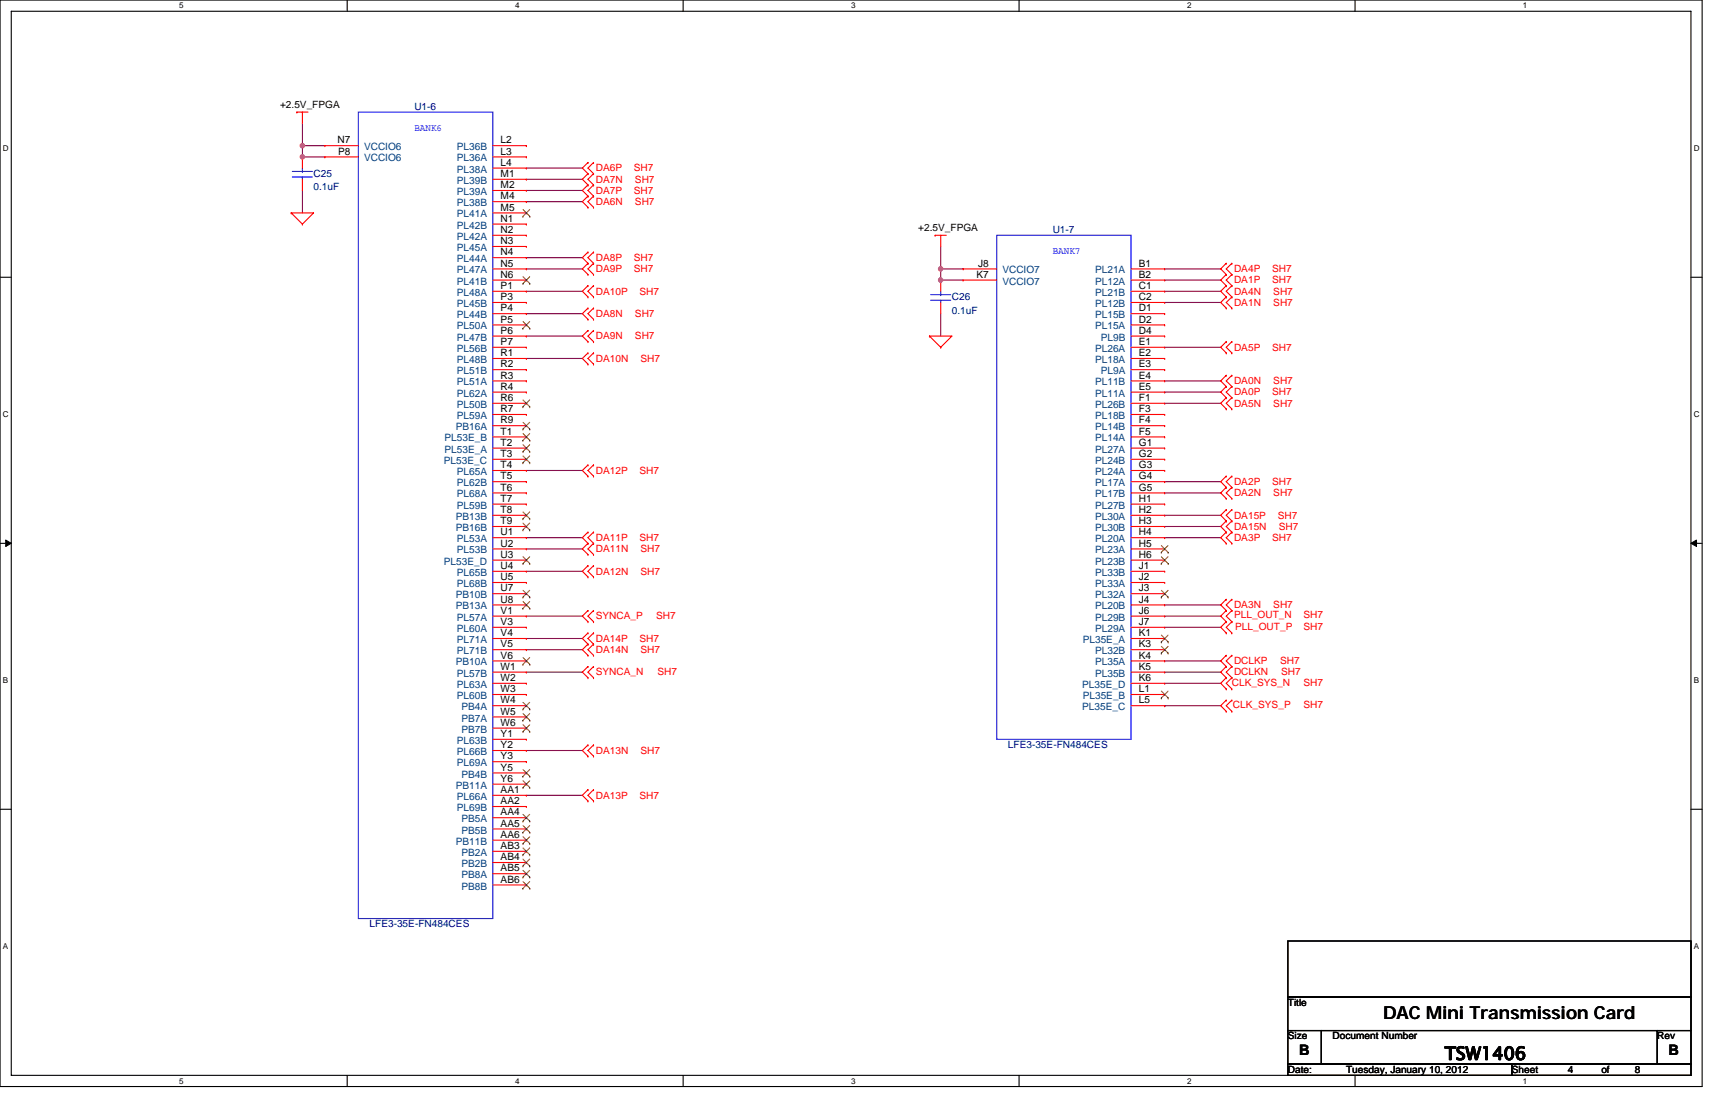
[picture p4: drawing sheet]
<svg xmlns="http://www.w3.org/2000/svg" width="432mm" height="279mm" viewBox="0 0 432 279" stroke-linecap="round" stroke-linejoin="round" font-family="sans-serif">
<path d="M0 0h428.6v273.5h-428.6zM2.8 2.8h422.9v267.9h-422.9z" fill="none" stroke="#000" stroke-width=".28"/>
<g fill="#fff">
<path d="M45.1 .3h1.1v2.3h-1.1z"/>
<path d="M45.1 271h1.1v2.2h-1.1z"/>
</g>
<path d="M87.4 0v2.8M87.4 270.7v2.8" fill="none" stroke="#000" stroke-width=".28"/>
<g fill="#fff">
<path d="M129.7 .3h1.1v2.3h-1.1z"/>
<path d="M129.7 271h1.1v2.2h-1.1z"/>
</g>
<path d="M172 0v2.8M172 270.7v2.8" fill="none" stroke="#000" stroke-width=".28"/>
<g fill="#fff">
<path d="M214.3 .3h1.1v2.3h-1.1z"/>
<path d="M214.3 271h1.1v2.2h-1.1z"/>
</g>
<path d="M256.6 0v2.8M256.6 270.7v2.8" fill="none" stroke="#000" stroke-width=".28"/>
<g fill="#fff">
<path d="M298.9 .3h1.1v2.3h-1.1z"/>
<path d="M298.9 271h1.1v2.2h-1.1z"/>
</g>
<path d="M341.2 0v2.8M341.2 270.7v2.8" fill="none" stroke="#000" stroke-width=".28"/>
<g fill="#fff">
<path d="M383.5 .3h1.1v2.3h-1.1z"/>
<path d="M383.5 271h1.1v2.2h-1.1z"/>
<path d="M.7 36.3h1.5v2.3h-1.5z"/>
<path d="M426.5 36.3h1.4v2.3h-1.4z"/>
<path d="M.7 103.3h1.5v2.2h-1.5z"/>
<path d="M426.5 103.3h1.4v2.2h-1.4z"/>
</g>
<path d="M0 69.8h2.8M425.7 69.8h2.9" fill="none" stroke="#000" stroke-width=".28"/>
<g fill="#fff">
<path d="M.7 170.2h1.4v2.3h-1.4z"/>
<path d="M426.5 170.2h1.3v2.3h-1.3z"/>
</g>
<path d="M0 136.8h2.8M425.7 136.8h2.9" fill="none" stroke="#000" stroke-width=".28"/>
<path d="M1.4 135.9l1.4 .9-1.4 .8zM425.7 136.8l1.4-.9v1.7z" fill="#000" stroke="#000" stroke-width=".25"/>
<g fill="#fff">
<path d="M.7 237.2h1.4v2.2h-1.4z"/>
<path d="M426.4 237.2h1.4v2.2h-1.4z"/>
</g>
<path d="M0 203.7h2.8M425.7 203.7h2.9M324.3 236.9h101.4v14.1h-101.4zM324.3 251h101.4v8.4h-101.4zM324.3 259.4h8.4v8.5h-8.4zM332.7 259.4h84.6v8.5h-84.6zM417.3 259.4h8.4v8.5h-8.4zM324.3 267.9h56.3v2.8h-56.3zM380.6 267.9h45.1v2.8h-45.1z" fill="none" stroke="#000" stroke-width=".28"/>
<g fill="none" stroke="#800040" stroke-width=".28">
<path d="M76.1 36.7v2.8h5.7M76.1 36.7h.1M76.1 31v5.7M76.1 36.7h5.7M76.1 47.9v5.7M132.5 47.9h14.1M132.5 45.1h14.1M132.5 42.3h14.1M132.5 50.8h14.1M132.5 64.9h14.1M132.5 79h14.1M132.5 67.7h14.1"/>
<path d="M132.5 73.3h14.1M236.9 79v5.6M236.9 67.7h.1M236.9 67.7v2.8h5.6M236.9 62v5.7M236.9 67.7h5.6M293.2 70.5h14.1M293.2 76.1h14.1M293.2 73.3h14.1M293.2 67.7h14.1M132.5 90.2h14.1M132.5 84.6h14.1"/>
<path d="M293.2 98.7h14.1M293.2 95.9h14.1M293.2 87.4h14.1M132.5 118.4h14.1M293.2 101.5h14.1M132.5 135.3h14.1M132.5 138.2h14.1M293.2 135.3h14.1M293.2 121.2h14.1M293.2 124.1h14.1M293.2 129.7h14.1M293.2 132.5h14.1"/>
<path d="M132.5 143.8h14.1M132.5 155.1h14.1M293.2 157.9h14.1M293.2 155.1h14.1M293.2 152.3h14.1M132.5 160.7h14.1M132.5 163.5h14.1M132.5 169.2h14.1M293.2 166.4h14.1M293.2 169.2h14.1M293.2 172h14.1M293.2 177.6h.1"/>
<path d="M293.2 177.6h14.1M132.5 188.9h14.1M132.5 200.2h14.1"/>
</g>
<g fill="#f0f" stroke="#f0f" stroke-width=".28">
<circle cx="76.1" cy="36.7" r=".55"/>
<circle cx="236.8" cy="70.5" r=".55"/>
<circle cx="236.8" cy="67.7" r=".55"/>
<circle cx="76.1" cy="39.5" r=".55"/>
</g>
<g fill="none" stroke="#f00" stroke-width=".28">
<path d="M74.7 28.2h.1M74.7 28.2h2.9M76.1 28.2v2.8M76.1 39.5h.1M76.1 39.5v2.8M81.8 36.7h.1M81.8 39.5h.1M81.8 36.7h8.4M81.8 39.5h8.4M124.1 36.7h8.4M124.1 39.5h8.4M132.5 36.7h.1"/>
<path d="M132.5 39.5h.1M73.3 53.6h5.7l-2.9 2.8M73.3 53.6h.1M73.3 53.6l2.8 2.8M76.1 56.4h.1M76.1 45.1v2.8M124.1 59.2h8.4M124.1 42.3h8.4M124.1 45.1h8.4M124.1 47.9h8.4M124.1 50.8h8.4M124.1 53.6h8.4"/>
<path d="M124.1 56.4h8.4M132.5 42.3h.1M132.5 45.1h.1M132.5 47.9h.1M132.5 50.8h.1M132.5 53.6h.1M132.5 56.4h.1M132.5 59.2h.1M148 46.5h.1M148 49.4h.1M148 43.7h.1M148 40.9h.1"/>
<path d="M148 52.2h.1M148 46.5l-1.4 1.4 1.4 1.5M148 43.7l-1.4 1.4 1.4 1.4M148 40.9l-1.4 1.4 1.4 1.4M148 49.4l-1.4 1.4 1.4 1.4M149.4 49.4h.1M149.4 46.5h.1M149.4 43.7h.1M149.4 40.9h.1M149.4 52.2h.1M149.4 46.5l-1.4 1.4 1.4 1.5M149.4 43.7l-1.4 1.4 1.4 1.4"/>
<path d="M149.4 40.9l-1.4 1.4 1.4 1.4M149.4 49.4l-1.4 1.4 1.4 1.4M235.4 59.2h.1M235.4 59.2h2.9M236.9 59.2v2.8M124.1 62h8.4M124.1 64.9h8.4M124.1 67.7h8.4M124.1 70.5h8.4M124.1 73.3h8.4M124.1 76.1h8.4M124.1 79h8.4"/>
<path d="M132.5 62h.1M132.5 64.9h.1M132.5 67.7h.1M132.5 70.5h.1M132.5 73.3h.1M132.5 76.1h.1M132.5 79h.1M148 71.9h.1M148 74.7h.1M148 66.3h.1M148 69.1h.1M148 63.5h.1"/>
<path d="M148 77.6h.1M148 71.9l-1.4 1.4 1.4 1.4M148 66.3l-1.4 1.4 1.4 1.4M148 63.5l-1.4 1.4 1.4 1.4M148 77.6l-1.4 1.4 1.4 1.4M149.4 74.7h.1M149.4 71.9h.1M149.4 69.1h.1M149.4 66.3h.1M149.4 63.5h.1M149.4 77.6h.1M149.4 71.9l-1.4 1.4 1.4 1.4"/>
<path d="M149.4 66.3l-1.4 1.4 1.4 1.4M149.4 63.5l-1.4 1.4 1.4 1.4M149.4 77.6l-1.4 1.4 1.4 1.4M236.9 76.1v2.9M236.9 70.5h.1M236.9 70.5v2.8M242.5 67.7h.1M242.5 70.5h.1M242.5 67.7h8.5M242.5 70.5h8.5M284.8 67.7h8.4M284.8 70.5h8.4"/>
<path d="M284.8 73.3h8.4M284.8 76.1h8.4M284.8 79h8.4M293.2 67.7h.1M293.2 70.5h.1M293.2 73.3h.1M293.2 76.1h.1M293.2 79h.1M308.7 71.9h.1M308.7 74.7h.1M308.7 66.3h.1M308.7 69.1h.1"/>
<path d="M308.7 77.6h.1M308.7 71.9l-1.4 1.4 1.4 1.4M308.7 66.3l-1.4 1.4 1.4 1.4M308.7 69.1l-1.4 1.4 1.4 1.4M308.7 74.7l-1.4 1.4 1.4 1.5M310.2 74.7h.1M310.2 71.9h.1M310.2 69.1h.1M310.2 66.3h.1M310.2 77.6h.1M310.2 71.9l-1.5 1.4 1.5 1.4M310.2 66.3l-1.5 1.4 1.5 1.4"/>
<path d="M310.2 69.1l-1.5 1.4 1.5 1.4M310.2 74.7l-1.5 1.4 1.5 1.5M124.1 81.8h8.4M124.1 84.6h8.4M124.1 87.4h8.4M124.1 90.2h8.4M124.1 93h8.4M124.1 95.9h8.4M124.1 98.7h8.4M132.5 81.8h.1M132.5 84.6h.1M132.5 87.4h.1"/>
<path d="M132.5 90.2h.1M132.5 93h.1M132.5 95.9h.1M132.5 98.7h.1M148 88.8h.1M148 91.7h.1M148 83.2h.1M148 86h.1M148 80.4h.1M148 88.8l-1.4 1.4 1.4 1.5M148 83.2l-1.4 1.4 1.4 1.4M149.4 91.7h.1"/>
<path d="M149.4 88.8h.1M149.4 86h.1M149.4 83.2h.1M149.4 80.4h.1M149.4 88.8l-1.4 1.4 1.4 1.5M149.4 83.2l-1.4 1.4 1.4 1.4M234 84.6h5.7l-2.8 2.8M234 84.6h.1M234 84.6l2.9 2.8M236.9 87.4h.1M284.8 81.8h8.4M284.8 84.6h8.4"/>
<path d="M284.8 87.4h8.4M284.8 90.2h8.4M284.8 93h8.4M284.8 95.9h8.4M284.8 98.7h8.4M293.2 81.8h.1M293.2 84.6h.1M293.2 87.4h.1M293.2 90.2h.1M293.2 93h.1M293.2 95.9h.1M293.2 98.7h.1"/>
<path d="M308.7 86h.1M308.7 88.8h.1M308.7 97.3h.1M308.7 94.5h.1M308.7 86l-1.4 1.4 1.4 1.4M308.7 97.3l-1.4 1.4 1.4 1.4M308.7 94.5l-1.4 1.4 1.4 1.4M310.2 88.8h.1M310.2 86h.1M310.2 97.3h.1M310.2 94.5h.1M310.2 86l-1.5 1.4 1.5 1.4"/>
<path d="M310.2 97.3l-1.5 1.4 1.5 1.4M310.2 94.5l-1.5 1.4 1.5 1.4M124.1 101.5h8.4M124.1 104.3h8.4M124.1 107.1h8.4M124.1 110h8.4M124.1 112.8h8.4M124.1 115.6h8.4M124.1 118.4h8.4M132.5 101.5h.1M132.5 104.3h.1M132.5 107.1h.1"/>
<path d="M132.5 110h.1M132.5 112.8h.1M132.5 115.6h.1M132.5 118.4h.1M148 117h.1M148 119.8h.1M148 117l-1.4 1.4 1.4 1.4M149.4 119.8h.1M149.4 117h.1M149.4 117l-1.4 1.4 1.4 1.4M284.8 101.5h8.4M284.8 104.3h8.4"/>
<path d="M284.8 107.1h8.4M284.8 110h8.4M284.8 112.8h8.4M284.8 115.6h8.4M284.8 118.4h8.4M293.2 101.5h.1M293.2 104.3h.1M293.2 107.1h.1M293.2 110h.1M293.2 112.8h.1M293.2 115.6h.1M293.2 118.4h.1"/>
<path d="M308.7 100.1h.1M308.7 102.9h.1M308.7 119.8h.1M308.7 100.1l-1.4 1.4 1.4 1.4M308.7 119.8l-1.4 1.4 1.4 1.5M310.2 102.9h.1M310.2 100.1h.1M310.2 119.8h.1M310.2 100.1l-1.5 1.4 1.5 1.4M310.2 119.8l-1.5 1.4 1.5 1.5M124.1 121.2h8.4M124.1 124.1h8.4"/>
<path d="M124.1 126.9h8.4M124.1 129.7h8.4M124.1 132.5h8.4M124.1 135.3h8.4M124.1 138.2h8.4M132.5 121.2h.1M132.5 124.1h.1M132.5 126.9h.1M132.5 129.7h.1M132.5 132.5h.1M132.5 135.3h.1M132.5 138.2h.1"/>
<path d="M148 133.9h.1M148 136.8h.1M148 139.6h.1M148 133.9l-1.4 1.4 1.4 1.5M148 136.8l-1.4 1.4 1.4 1.4M149.4 136.8h.1M149.4 133.9h.1M149.4 139.6h.1M149.4 133.9l-1.4 1.4 1.4 1.5M149.4 136.8l-1.4 1.4 1.4 1.4M284.8 121.2h8.4M284.8 124.1h8.4"/>
<path d="M284.8 126.9h8.4M284.8 129.7h8.4M284.8 132.5h8.4M284.8 135.3h8.4M284.8 138.2h8.4M293.2 121.2h.1M293.2 124.1h.1M293.2 126.9h.1M293.2 129.7h.1M293.2 132.5h.1M293.2 135.3h.1M293.2 138.2h.1"/>
<path d="M308.7 133.9h.1M308.7 136.8h.1M308.7 122.7h.1M308.7 125.5h.1M308.7 128.3h.1M308.7 131.1h.1M308.7 133.9l-1.4 1.4 1.4 1.5M308.7 122.7l-1.4 1.4 1.4 1.4M308.7 128.3l-1.4 1.4 1.4 1.4M308.7 131.1l-1.4 1.4 1.4 1.4M310.2 136.8h.1M310.2 133.9h.1"/>
<path d="M310.2 122.7h.1M310.2 125.5h.1M310.2 131.1h.1M310.2 128.3h.1M310.2 133.9l-1.5 1.4 1.5 1.5M310.2 122.7l-1.5 1.4 1.5 1.4M310.2 128.3l-1.5 1.4 1.5 1.4M310.2 131.1l-1.5 1.4 1.5 1.4M124.1 141h8.4M124.1 143.8h8.4M124.1 146.6h8.4M124.1 149.4h8.4"/>
<path d="M124.1 152.3h8.4M124.1 155.1h8.4M124.1 157.9h8.4M132.5 141h.1M132.5 143.8h.1M132.5 146.6h.1M132.5 149.4h.1M132.5 152.3h.1M132.5 155.1h.1M132.5 157.9h.1M148 159.3h.1M148 142.4h.1"/>
<path d="M148 145.2h.1M148 153.7h.1M148 156.5h.1M148 159.3l-1.4 1.4 1.4 1.4M148 142.4l-1.4 1.4 1.4 1.4M148 153.7l-1.4 1.4 1.4 1.4M149.4 159.3h.1M149.4 145.2h.1M149.4 142.4h.1M149.4 156.5h.1M149.4 153.7h.1M149.4 159.3l-1.4 1.4 1.4 1.4"/>
<path d="M149.4 142.4l-1.4 1.4 1.4 1.4M149.4 153.7l-1.4 1.4 1.4 1.4M284.8 141h8.4M284.8 143.8h8.4M284.8 146.6h8.4M284.8 149.4h8.4M284.8 152.3h8.4M284.8 155.1h8.4M284.8 157.9h8.4M293.2 141h.1M293.2 143.8h.1M293.2 146.6h.1"/>
<path d="M293.2 149.4h.1M293.2 152.3h.1M293.2 155.1h.1M293.2 157.9h.1M308.7 159.3h.1M308.7 156.5h.1M308.7 153.7h.1M308.7 150.9h.1M308.7 156.5l-1.4 1.4 1.4 1.4M308.7 153.7l-1.4 1.4 1.4 1.4M308.7 150.9l-1.4 1.4 1.4 1.4M310.2 156.5h.1"/>
<path d="M310.2 159.3h.1M310.2 153.7h.1M310.2 150.9h.1M310.2 156.5l-1.5 1.4 1.5 1.4M310.2 153.7l-1.5 1.4 1.5 1.4M310.2 150.9l-1.5 1.4 1.5 1.4M124.1 160.7h8.4M124.1 163.5h8.4M124.1 166.4h8.4M124.1 169.2h8.4M124.1 172h8.4M124.1 174.8h8.4"/>
<path d="M124.1 177.6h8.4M132.5 160.7h.1M132.5 163.5h.1M132.5 166.4h.1M132.5 169.2h.1M132.5 172h.1M132.5 174.8h.1M132.5 177.6h.1M148 162.1h.1M148 165h.1M148 167.8h.1M148 170.6h.1"/>
<path d="M148 162.1l-1.4 1.4 1.4 1.5M148 167.8l-1.4 1.4 1.4 1.4M149.4 162.1h.1M149.4 165h.1M149.4 170.6h.1M149.4 167.8h.1M149.4 162.1l-1.4 1.4 1.4 1.5M149.4 167.8l-1.4 1.4 1.4 1.4M284.8 160.7h8.4M284.8 163.5h8.4M284.8 166.4h8.4M284.8 169.2h8.4"/>
<path d="M284.8 172h8.4M284.8 174.8h8.4M284.8 177.6h8.4M293.2 160.7h.1M293.2 163.5h.1M293.2 166.4h.1M293.2 169.2h.1M293.2 172h.1M293.2 174.8h.1M293.2 177.6h.1M308.7 167.8h.1M308.7 170.6h.1"/>
<path d="M308.7 165h.1M308.7 173.4h.1M308.7 179h.1M308.7 176.2h.1M308.7 167.8l-1.4 1.4 1.4 1.4M308.7 165l-1.4 1.4 1.4 1.4M308.7 170.6l-1.4 1.4 1.4 1.4M308.7 176.2l-1.4 1.4 1.4 1.4M310.2 170.6h.1M310.2 167.8h.1M310.2 165h.1M310.2 173.4h.1"/>
<path d="M310.2 176.2h.1M310.2 179h.1M310.2 167.8l-1.5 1.4 1.5 1.4M310.2 165l-1.5 1.4 1.5 1.4M310.2 170.6l-1.5 1.4 1.5 1.4M310.2 176.2l-1.5 1.4 1.5 1.4M124.1 180.5h8.4M124.1 183.3h8.4M124.1 186.1h8.4M124.1 188.9h8.4M124.1 191.7h8.4M124.1 194.6h8.4"/>
<path d="M124.1 197.4h8.4M132.5 180.5h.1M132.5 183.3h.1M132.5 186.1h.1M132.5 188.9h.1M132.5 191.7h.1M132.5 194.6h.1M132.5 197.4h.1M148 198.8h.1M148 187.5h.1M148 190.3h.1M148 198.8l-1.4 1.4 1.4 1.4"/>
<path d="M148 187.5l-1.4 1.4 1.4 1.4M149.4 198.8h.1M149.4 190.3h.1M149.4 187.5h.1M149.4 198.8l-1.4 1.4 1.4 1.4M149.4 187.5l-1.4 1.4 1.4 1.4M124.1 200.2h8.4M124.1 203h8.4M124.1 205.8h8.4M124.1 208.7h8.4M124.1 211.5h8.4M124.1 214.3h8.4"/>
<path d="M124.1 217.1h8.4M124.1 219.9h8.4M132.5 200.2h.1M132.5 203h.1M132.5 205.8h.1M132.5 208.7h.1M132.5 211.5h.1M132.5 214.3h.1M132.5 217.1h.1M132.5 219.9h.1M148 201.6h.1M149.4 201.6h.1"/>
<path d="M124.1 222.8h8.4M132.5 222.8h.1"/>
</g>
<path d="M90.2 28.2h33.9v203h-33.9zM73.6 43.2h5.1M73.6 44.6h5.1M76.1 44.6v.5M76.1 43.2h.1M76.1 42.3v.9M251 59.2h33.8v126.9h-33.8zM234.3 74.2h5.1M234.3 75.6h5.1M236.9 75.6v.5M236.9 74.2h.1M236.9 73.3v.9" fill="none" stroke="#00f" stroke-width=".28"/>
<g fill="none" stroke="#804000" stroke-width=".25">
<path d="M131.7 54.5h.1M131.7 52.7l1.7 1.8M133.4 52.7l-1.7 1.8M133.4 54.5h.1M131.7 71.4h.1M131.7 69.7l1.7 1.7M133.4 69.7l-1.7 1.7M133.4 71.4h.1M131.7 82.7h.1M131.7 80.9l1.7 1.8M133.4 80.9l-1.7 1.8M133.4 82.7h.1"/>
<path d="M131.7 102.4h.1M131.7 108h.1M131.7 110.8h.1M131.7 113.7h.1M131.7 116.5h.1M131.7 100.7l1.7 1.7M131.7 106.3l1.7 1.7M131.7 109.1l1.7 1.7M131.7 112l1.7 1.7M131.7 114.8l1.7 1.7M133.4 100.7l-1.7 1.7M133.4 106.3l-1.7 1.7"/>
<path d="M133.4 109.1l-1.7 1.7M133.4 112l-1.7 1.7M133.4 114.8l-1.7 1.7M133.4 102.4h.1M133.4 108h.1M133.4 110.8h.1M133.4 113.7h.1M133.4 116.5h.1M131.7 130.6h.1M131.7 133.4h.1M131.7 128.9l1.7 1.7M131.7 131.7l1.7 1.7"/>
<path d="M133.4 128.9l-1.7 1.7M133.4 131.7l-1.7 1.7M133.4 130.6h.1M133.4 133.4h.1M292.4 139h.1M292.4 137.3l1.7 1.7M294.1 137.3l-1.7 1.7M294.1 139h.1M131.7 141.9h.1M131.7 150.3h.1M131.7 153.1h.1M131.7 140.1l1.7 1.8"/>
<path d="M131.7 148.6l1.7 1.7M131.7 151.4l1.7 1.7M133.4 140.1l-1.7 1.8M133.4 148.6l-1.7 1.7M133.4 151.4l-1.7 1.7M133.4 141.9h.1M133.4 150.3h.1M133.4 153.1h.1M292.4 141.9h.1M292.4 150.3h.1M292.4 140.1l1.7 1.8M292.4 148.6l1.7 1.7"/>
<path d="M292.4 159.9l1.7 1.7M294.1 140.1l-1.7 1.8M294.1 148.6l-1.7 1.7M294.1 159.9l-1.7 1.7M294.1 141.9h.1M294.1 150.3h.1M131.7 167.2h.1M131.7 178.5h.1M131.7 165.5l1.7 1.7M131.7 176.8l1.7 1.7M131.7 179.6l1.7 1.7M133.4 165.5l-1.7 1.7"/>
<path d="M133.4 176.8l-1.7 1.7M133.4 179.6l-1.7 1.7M133.4 167.2h.1M133.4 178.5h.1M292.4 161.6h.1M292.4 164.4h.1M292.4 175.7h.1M292.4 162.7l1.7 1.7M292.4 174l1.7 1.7M294.1 162.7l-1.7 1.7M294.1 174l-1.7 1.7M294.1 161.6h.1"/>
<path d="M294.1 164.4h.1M294.1 175.7h.1M131.7 181.3h.1M131.7 184.1h.1M131.7 195.4h.1M131.7 198.2h.1M131.7 182.4l1.7 1.7M131.7 193.7l1.7 1.7M131.7 196.5l1.7 1.7M133.4 182.4l-1.7 1.7M133.4 193.7l-1.7 1.7M133.4 196.5l-1.7 1.7"/>
<path d="M133.4 181.3h.1M133.4 184.1h.1M133.4 195.4h.1M133.4 198.2h.1M131.7 206.7h.1M131.7 209.5h.1M131.7 212.3h.1M131.7 215.2h.1M131.7 218h.1M131.7 205l1.7 1.7M131.7 207.8l1.7 1.7M131.7 210.6l1.7 1.7"/>
<path d="M131.7 213.4l1.7 1.8M131.7 216.3l1.7 1.7M131.7 219.1l1.7 1.7M133.4 205l-1.7 1.7M133.4 207.8l-1.7 1.7M133.4 210.6l-1.7 1.7M133.4 213.4l-1.7 1.8M133.4 216.3l-1.7 1.7M133.4 219.1l-1.7 1.7M133.4 206.7h.1M133.4 209.5h.1M133.4 212.3h.1"/>
<path d="M133.4 215.2h.1M133.4 218h.1M131.7 220.8h.1M131.7 223.6h.1M131.7 221.9l1.7 1.7M133.4 221.9l-1.7 1.7M133.4 220.8h.1M133.4 223.6h.1"/>
</g>
<g font-size="4.5">
<text x="348.2" y="256.6">DAC Mini Transmission Card</text>
<text x="363.7" y="266.7">TSW1406</text>
</g>
<g font-size="3.7">
<text x="327.1" y="265.6">B</text>
<text x="420.1" y="265.6">B</text>
</g>
<g font-size="2.5">
<text x="70.5" y="27.1">+2.5V_FPGA</text>
<text x="85" y="36.1">N7</text>
<text x="85.2" y="38.9">P8</text>
<text x="126" y="36.1">L2</text>
<text x="126" y="38.9">L3</text>
<text x="126" y="41.7">L4</text>
<text x="126" y="44.5">M1</text>
<text x="126" y="47.3">M2</text>
<text x="126" y="50.2">M4</text>
<text x="126" y="53">M5</text>
<text x="126" y="55.8">N1</text>
<text x="126" y="58.6">N2</text>
<text x="231.2" y="58.1">+2.5V_FPGA</text>
<text x="126" y="61.4">N3</text>
<text x="126" y="64.3">N4</text>
<text x="126" y="67.1">N5</text>
<text x="126" y="69.9">N6</text>
<text x="245.9" y="69.9">K7</text>
<text x="246.3" y="67.1">J8</text>
<text x="286.7" y="67.1">B1</text>
<text x="286.7" y="69.9">B2</text>
<text x="126" y="72.7">P1</text>
<text x="126" y="75.5">P3</text>
<text x="286.7" y="72.7">C1</text>
<text x="286.7" y="75.5">C2</text>
<text x="126" y="78.4">P4</text>
<text x="126" y="81.2">P5</text>
<text x="286.7" y="78.4">D1</text>
<text x="286.7" y="81.2">D2</text>
<text x="126" y="84">P6</text>
<text x="126" y="86.8">P7</text>
<text x="126" y="89.6">R1</text>
<text x="286.7" y="86.8">E1</text>
<text x="286.7" y="89.6">E2</text>
<text x="286.7" y="84">D4</text>
<text x="126" y="92.5">R2</text>
<text x="126" y="95.3">R3</text>
<text x="286.7" y="95.3">E4</text>
<text x="286.7" y="92.5">E3</text>
<text x="126" y="98.1">R4</text>
<text x="126" y="100.9">R6</text>
<text x="286.7" y="98.1">E5</text>
<text x="286.7" y="100.9">F1</text>
<text x="126" y="103.7">R7</text>
<text x="126" y="106.6">R9</text>
<text x="286.7" y="103.7">F3</text>
<text x="286.7" y="106.6">F4</text>
<text x="126" y="109.4">T1</text>
<text x="126" y="112.2">T2</text>
<text x="286.7" y="109.4">F5</text>
<text x="286.7" y="112.2">G1</text>
<text x="126" y="117.8">T4</text>
<text x="126" y="115">T3</text>
<text x="286.7" y="115">G2</text>
<text x="286.7" y="117.8">G3</text>
<text x="126" y="120.7">T5</text>
<text x="126" y="123.5">T6</text>
<text x="286.7" y="120.7">G4</text>
<text x="286.7" y="123.5">G5</text>
<text x="126" y="126.3">T7</text>
<text x="126" y="129.1">T8</text>
<text x="126" y="131.9">T9</text>
<text x="286.7" y="126.3">H1</text>
<text x="286.7" y="129.1">H2</text>
<text x="286.7" y="131.9">H3</text>
<text x="126" y="134.7">U1</text>
<text x="126" y="137.6">U2</text>
<text x="286.7" y="134.7">H4</text>
<text x="286.7" y="137.6">H5</text>
<text x="126" y="143.2">U4</text>
<text x="126" y="140.4">U3</text>
<text x="286.7" y="140.4">H6</text>
<text x="286.7" y="143.2">J1</text>
<text x="126" y="146">U5</text>
<text x="126" y="148.8">U7</text>
<text x="286.7" y="146">J2</text>
<text x="286.7" y="148.8">J3</text>
<text x="126" y="154.5">V1</text>
<text x="126" y="151.7">U8</text>
<text x="286.7" y="151.7">J4</text>
<text x="286.7" y="154.5">J6</text>
<text x="126" y="157.3">V3</text>
<text x="126" y="160.1">V4</text>
<text x="286.7" y="157.3">J7</text>
<text x="286.7" y="160.1">K1</text>
<text x="126" y="162.9">V5</text>
<text x="126" y="165.8">V6</text>
<text x="286.7" y="162.9">K3</text>
<text x="286.7" y="165.8">K4</text>
<text x="126" y="168.6">W1</text>
<text x="126" y="171.4">W2</text>
<text x="286.7" y="171.4">K6</text>
<text x="286.7" y="168.6">K5</text>
<text x="126" y="174.2">W3</text>
<text x="126" y="177">W4</text>
<text x="126" y="179.9">W5</text>
<text x="286.7" y="177">L5</text>
<text x="286.7" y="174.2">L1</text>
<text x="126" y="185.5">Y1</text>
<text x="126" y="182.7">W6</text>
<text x="126" y="188.3">Y2</text>
<text x="126" y="191.1">Y3</text>
<text x="126" y="196.8">Y6</text>
<text x="126" y="194">Y5</text>
<text x="126" y="199.6">AA1</text>
<text x="126" y="202.4">AA2</text>
<text x="126" y="205.2">AA4</text>
<text x="126" y="208.1">AA5</text>
<text x="126" y="210.9">AA6</text>
<text x="126" y="213.7">AB3</text>
<text x="126" y="216.5">AB4</text>
<text x="126" y="219.3">AB5</text>
<text x="126" y="222.2">AB6</text>
<text x="324.3" y="253.2">Title</text>
<text x="324.3" y="261.6">Size</text>
<text x="335.5" y="261.6">Document Number</text>
<text x="417.3" y="261.6">Rev</text>
<text x="324.3" y="270.1">Date:</text>
<text x="338.9" y="270.1">Tuesday, January 10, 2012</text>
<text x="380.6" y="270.1">Sheet</text>
<text x="394.7" y="270.1">4</text>
<text x="403.2" y="270.1">of</text>
<text x="411.6" y="270.1">8</text>
</g>
<g font-size="2.5" fill="#000080">
<text x="104.3" y="27.6">U1-6</text>
<text x="79" y="44.6">C25</text>
<text x="79" y="47.9">0.1uF</text>
<text x="265" y="58.7">U1-7</text>
<text x="239.7" y="75.6">C26</text>
<text x="239.7" y="79">0.1uF</text>
<text x="253.8" y="188.3">LFE3-35E-FN484CES</text>
<text x="93" y="233.4">LFE3-35E-FN484CES</text>
</g>
<g font-size="2.5" fill="#00f">
<text x="104.3" y="33">BANK6</text>
<text x="265" y="64">BANK7</text>
</g>
<g font-size="2.5" fill="#004080">
<text x="91.7" y="37.8">VCCIO6</text>
<text x="91.7" y="40.6">VCCIO6</text>
<text x="115" y="37.8">PL36B</text>
<text x="115" y="40.6">PL36A</text>
<text x="115" y="43.5">PL38A</text>
<text x="115" y="46.3">PL39B</text>
<text x="115" y="49.1">PL39A</text>
<text x="115" y="51.9">PL38B</text>
<text x="115" y="54.7">PL41A</text>
<text x="115" y="57.6">PL42B</text>
<text x="115" y="60.4">PL42A</text>
<text x="115" y="63.2">PL45A</text>
<text x="115" y="66">PL44A</text>
<text x="115" y="68.8">PL47A</text>
<text x="115" y="71.6">PL41B</text>
<text x="252.4" y="68.8">VCCIO7</text>
<text x="252.4" y="71.6">VCCIO7</text>
<text x="275.7" y="68.8">PL21A</text>
<text x="275.7" y="71.6">PL12A</text>
<text x="115" y="74.5">PL48A</text>
<text x="115" y="77.3">PL45B</text>
<text x="275.7" y="74.5">PL21B</text>
<text x="275.7" y="77.3">PL12B</text>
<text x="115" y="80.1">PL44B</text>
<text x="115" y="82.9">PL50A</text>
<text x="275.7" y="80.1">PL15B</text>
<text x="275.7" y="82.9">PL15A</text>
<text x="115" y="85.7">PL47B</text>
<text x="115" y="88.6">PL56B</text>
<text x="275.7" y="88.6">PL26A</text>
<text x="277.1" y="85.7">PL9B</text>
<text x="115" y="91.4">PL48B</text>
<text x="115" y="94.2">PL51B</text>
<text x="275.7" y="91.4">PL18A</text>
<text x="277.1" y="94.2">PL9A</text>
<text x="115" y="97">PL51A</text>
<text x="115" y="99.8">PL62A</text>
<text x="275.7" y="97">PL11B</text>
<text x="275.7" y="99.8">PL11A</text>
<text x="115" y="102.7">PL50B</text>
<text x="115" y="105.5">PL59A</text>
<text x="275.7" y="102.7">PL26B</text>
<text x="275.7" y="105.5">PL18B</text>
<text x="111.9" y="111.1">PL53E_B</text>
<text x="111.9" y="113.9">PL53E_A</text>
<text x="114.7" y="108.3">PB16A</text>
<text x="275.7" y="108.3">PL14B</text>
<text x="275.7" y="111.1">PL14A</text>
<text x="275.7" y="113.9">PL27A</text>
<text x="111.8" y="116.8">PL53E_C</text>
<text x="115" y="119.6">PL65A</text>
<text x="275.7" y="116.8">PL24B</text>
<text x="275.7" y="119.6">PL24A</text>
<text x="115" y="122.4">PL62B</text>
<text x="115" y="125.2">PL68A</text>
<text x="275.7" y="122.4">PL17A</text>
<text x="275.7" y="125.2">PL17B</text>
<text x="114.7" y="130.9">PB13B</text>
<text x="115" y="128">PL59B</text>
<text x="275.7" y="128">PL27B</text>
<text x="275.7" y="130.9">PL30A</text>
<text x="114.7" y="133.7">PB16B</text>
<text x="115" y="136.5">PL53A</text>
<text x="275.7" y="133.7">PL30B</text>
<text x="275.7" y="136.5">PL20A</text>
<text x="111.8" y="142.1">PL53E_D</text>
<text x="115" y="139.3">PL53B</text>
<text x="275.7" y="139.3">PL23A</text>
<text x="275.7" y="142.1">PL23B</text>
<text x="115" y="144.9">PL65B</text>
<text x="115" y="147.8">PL68B</text>
<text x="275.7" y="144.9">PL33B</text>
<text x="275.7" y="147.8">PL33A</text>
<text x="114.7" y="150.6">PB10B</text>
<text x="114.7" y="153.4">PB13A</text>
<text x="275.7" y="150.6">PL32A</text>
<text x="275.7" y="153.4">PL20B</text>
<text x="115" y="156.2">PL57A</text>
<text x="115" y="159">PL60A</text>
<text x="115" y="161.9">PL71A</text>
<text x="272.6" y="161.9">PL35E_A</text>
<text x="275.7" y="156.2">PL29B</text>
<text x="275.7" y="159">PL29A</text>
<text x="114.7" y="167.5">PB10A</text>
<text x="115" y="164.7">PL71B</text>
<text x="275.7" y="164.7">PL32B</text>
<text x="275.7" y="167.5">PL35A</text>
<text x="115" y="170.3">PL57B</text>
<text x="115" y="173.1">PL63A</text>
<text x="272.5" y="173.1">PL35E_D</text>
<text x="275.7" y="170.3">PL35B</text>
<text x="115" y="176">PL60B</text>
<text x="116.2" y="178.8">PB4A</text>
<text x="272.5" y="178.8">PL35E_C</text>
<text x="272.6" y="176">PL35E_B</text>
<text x="116.2" y="181.6">PB7A</text>
<text x="116.2" y="184.4">PB7B</text>
<text x="115" y="187.2">PL63B</text>
<text x="115" y="190.1">PL66B</text>
<text x="115" y="192.9">PL69A</text>
<text x="116.2" y="195.7">PB4B</text>
<text x="114.7" y="198.5">PB11A</text>
<text x="115" y="201.3">PL66A</text>
<text x="115" y="204.2">PL69B</text>
<text x="116.2" y="207">PB5A</text>
<text x="116.2" y="209.8">PB5B</text>
<text x="114.7" y="212.6">PB11B</text>
<text x="116.2" y="215.4">PB2A</text>
<text x="116.2" y="218.2">PB2B</text>
<text x="116.2" y="221.1">PB8A</text>
<text x="116.2" y="223.9">PB8B</text>
</g>
<g font-size="2.5" fill="#f00">
<text x="150" y="46">DA7N</text>
<text x="150" y="43.1">DA6P</text>
<text x="159.6" y="43.1">SH7</text>
<text x="159.9" y="46">SH7</text>
<text x="150" y="48.8">DA7P</text>
<text x="150" y="51.6">DA6N</text>
<text x="159.6" y="48.8">SH7</text>
<text x="159.9" y="51.6">SH7</text>
<text x="150" y="65.7">DA8P</text>
<text x="159.6" y="65.7">SH7</text>
<text x="150" y="68.5">DA9P</text>
<text x="159.6" y="68.5">SH7</text>
<text x="310.7" y="68.5">DA4P</text>
<text x="310.7" y="71.3">DA1P</text>
<text x="320.3" y="68.5">SH7</text>
<text x="320.3" y="71.3">SH7</text>
<text x="150" y="74.1">DA10P</text>
<text x="161" y="74.1">SH7</text>
<text x="310.7" y="74.1">DA4N</text>
<text x="310.7" y="77">DA1N</text>
<text x="320.6" y="74.1">SH7</text>
<text x="320.6" y="77">SH7</text>
<text x="150" y="79.8">DA8N</text>
<text x="159.9" y="79.8">SH7</text>
<text x="150" y="85.4">DA9N</text>
<text x="159.9" y="85.4">SH7</text>
<text x="310.7" y="88.2">DA5P</text>
<text x="320.3" y="88.2">SH7</text>
<text x="150" y="91.1">DA10N</text>
<text x="161.3" y="91.1">SH7</text>
<text x="310.7" y="99.5">DA0P</text>
<text x="310.7" y="96.7">DA0N</text>
<text x="320.3" y="99.5">SH7</text>
<text x="320.6" y="96.7">SH7</text>
<text x="310.7" y="102.3">DA5N</text>
<text x="320.6" y="102.3">SH7</text>
<text x="150" y="119.3">DA12P</text>
<text x="161" y="119.3">SH7</text>
<text x="310.7" y="122.1">DA2P</text>
<text x="310.7" y="124.9">DA2N</text>
<text x="320.3" y="122.1">SH7</text>
<text x="320.6" y="124.9">SH7</text>
<text x="310.7" y="130.5">DA15P</text>
<text x="321.7" y="130.5">SH7</text>
<text x="150" y="136.2">DA11P</text>
<text x="161" y="136.2">SH7</text>
<text x="310.7" y="136.2">DA3P</text>
<text x="310.7" y="133.4">DA15N</text>
<text x="320.3" y="136.2">SH7</text>
<text x="322" y="133.4">SH7</text>
<text x="150" y="139">DA11N</text>
<text x="161.3" y="139">SH7</text>
<text x="150" y="144.6">DA12N</text>
<text x="161.3" y="144.6">SH7</text>
<text x="150" y="155.9">SYNCA_P</text>
<text x="165.2" y="155.9">SH7</text>
<text x="310.7" y="155.6">PLL_OUT_N</text>
<text x="310.7" y="153.1">DA3N</text>
<text x="320.6" y="153.1">SH7</text>
<text x="328.2" y="155.6">SH7</text>
<text x="150" y="161.6">DA14P</text>
<text x="161" y="161.6">SH7</text>
<text x="311" y="158.5">PLL_OUT_P</text>
<text x="328.2" y="158.5">SH7</text>
<text x="150" y="164.4">DA14N</text>
<text x="161.3" y="164.4">SH7</text>
<text x="310.7" y="167.2">DCLKP</text>
<text x="322.3" y="167.2">SH7</text>
<text x="150" y="170">SYNCA_N</text>
<text x="165.5" y="170">SH7</text>
<text x="310.2" y="172.6">CLK_SYS_N</text>
<text x="310.7" y="170">DCLKN</text>
<text x="322.6" y="170">SH7</text>
<text x="328.2" y="172.6">SH7</text>
<text x="310.4" y="178.2">CLK_SYS_P</text>
<text x="328.2" y="178.2">SH7</text>
<text x="150" y="189.8">DA13N</text>
<text x="161.3" y="189.8">SH7</text>
<text x="150" y="201">DA13P</text>
<text x="161" y="201">SH7</text>
</g>
<g font-size="2">
<text x="45.1" y="2.1">5</text>
<text x="129.7" y="2.1">4</text>
<text x="214.3" y="2.1">3</text>
<text x="298.9" y="2.1">2</text>
<text x="383.5" y="2.1">1</text>
<text x=".7" y="38.1">D</text>
<text x="426.5" y="38.1">D</text>
<text x=".7" y="105.1">C</text>
<text x="426.5" y="105.1">C</text>
<text x=".7" y="172">B</text>
<text x="426.5" y="172">B</text>
<text x=".7" y="239">A</text>
<text x="426.5" y="239">A</text>
<text x="45.1" y="272.8">5</text>
<text x="129.7" y="272.8">4</text>
<text x="214.3" y="272.8">3</text>
<text x="298.9" y="272.8">2</text>
<text x="383.5" y="272.8">1</text>
</g>
</svg>
